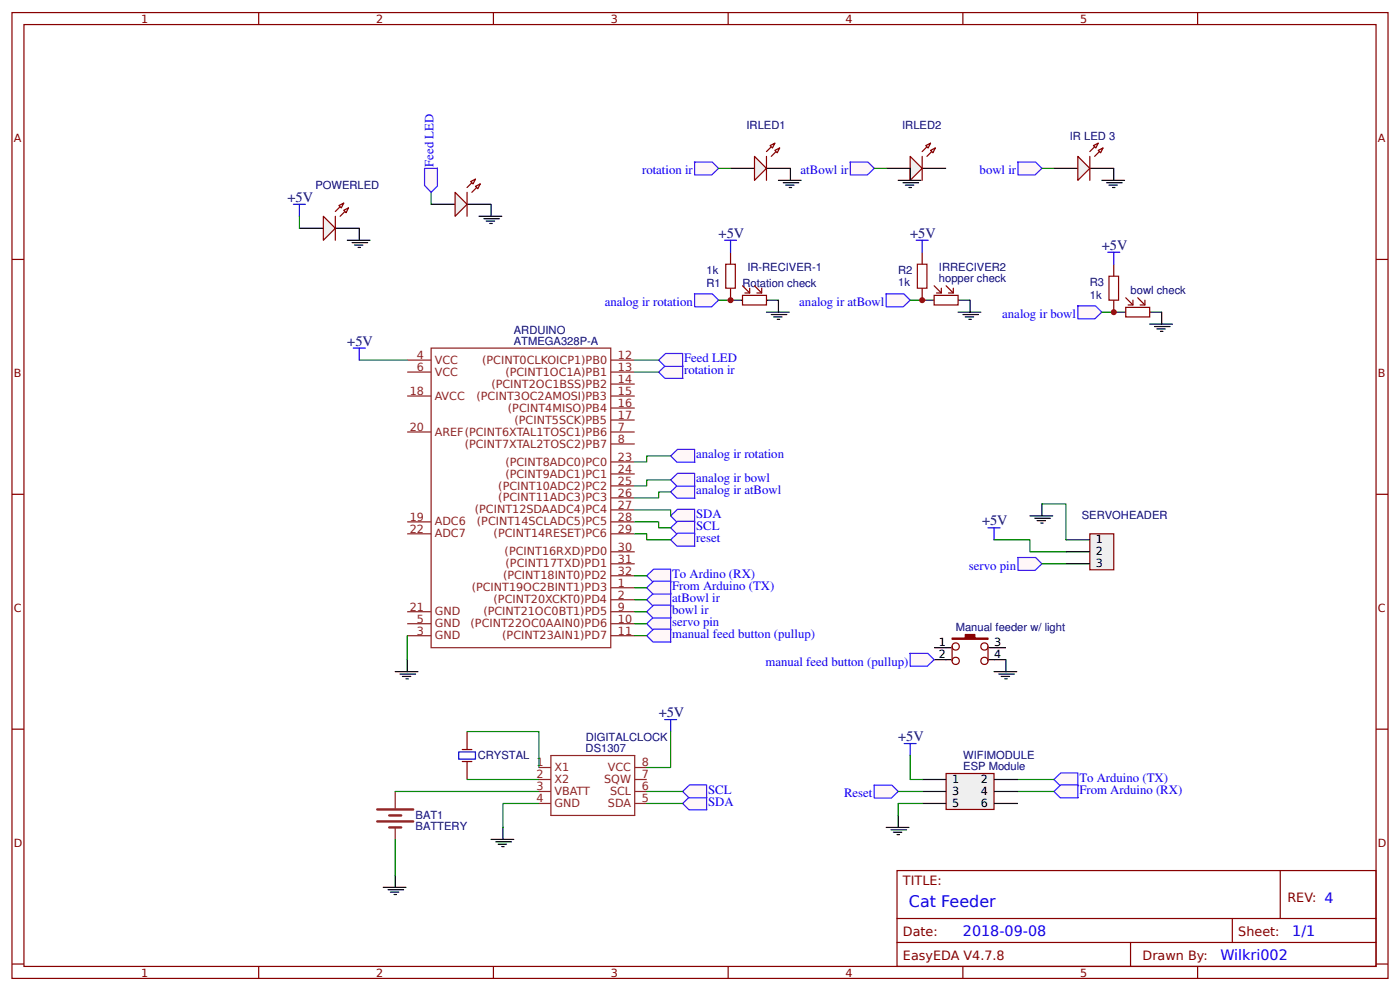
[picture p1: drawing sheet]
<svg xmlns="http://www.w3.org/2000/svg" width="309mm" height="219mm" viewBox="0 0 309 219" stroke-linecap="round" stroke-linejoin="round" font-family="sans-serif">
<g fill="none" stroke="#800" stroke-width=".26">
<path d="M2.6 2.8h304.1v213.2h-304.1zM5.3 5.4h298.7v208h-298.7zM57.1 2.8v2.6M109 2.8v2.6M160.9 2.8v2.6M212.7 2.8v2.6M264.6 2.8v2.6M2.6 57.3h2.7M304 57.3h2.7M2.6 109.1h2.7M304 109.1h2.7M2.6 161h2.7"/>
<path d="M304 161h2.7M198.2 192.2h105.8v21.2h-105.8zM282.8 192.2v10.6M2.6 212.9h2.7M57.1 213.4v2.6M109 213.4v2.6M160.9 213.4v2.6M198.2 202.8h105.8M198.2 208.1h105.8M212.7 213.4v2.6M249.8 208.1v5.3M264.6 213.4v2.6"/>
<path d="M272.3 202.8v5.3M304 212.9h2.7"/>
</g>
<g fill="none" stroke="#8d2323" stroke-width=".26">
<path d="M90 79.5h5.2M95.2 76.9h39.7v66.1h-39.7zM134.9 79.5h5.3M90 82.2h5.2M90 95.4h5.2M90 87.4h5.2M134.9 82.2h5.3M134.9 95.4h5.3M134.9 98h5.3M134.9 84.8h5.3M134.9 87.4h5.3M134.9 90.1h5.3"/>
<path d="M134.9 92.7h5.3M90 117.9h5.2M90 115.2h5.2M134.9 117.9h5.3M134.9 102h5.3M134.9 104.6h5.3M134.9 107.3h5.3M134.9 109.9h5.3M134.9 112.6h5.3M134.9 115.2h5.3M90 137.7h5.2M90 135.1h5.2"/>
<path d="M134.9 129.8h5.3M134.9 132.4h5.3M134.9 137.7h5.3M134.9 135.1h5.3M134.9 121.8h5.3M134.9 124.5h5.3M134.9 127.1h5.3M90 140.4h5.2M134.9 140.4h5.3"/>
</g>
<path d="M79.4 79.5h10.6M90 140.4v5.3" fill="none" stroke="#080" stroke-width=".26"/>
<path d="M78.1 76.9h2.6M79.4 76.9v2.6" fill="none" stroke="#00f" stroke-width=".26"/>
<path d="M161.4 37.2h5.3M169.3 37.2h5.3M87.3 148.3h5M88.4 148.8h3.4M88.9 149.4h1.9M89.7 149.9h.5M90 145.7v2.6" fill="none" stroke="#000" stroke-width=".26"/>
<path d="M166.7 34.5l2.6 2.7-2.6 2.6z" fill="#efefef" stroke="#800" stroke-width=".26"/>
<path d="M171.2 31.6l-1.9 1.9M172.2 32.7l-1.8 1.8" fill="none" stroke="#800" stroke-width=".26"/>
<g fill="#efefef" stroke="#800" stroke-width=".26">
<path d="M171.2 33.2l1-.5-.5 1z"/>
<path d="M170.1 32.1l1.1-.5-.5 1.1z"/>
</g>
<path d="M169.3 34.5v5.3" fill="none" stroke="#800" stroke-width=".26"/>
<path d="M195.8 37.2h5.3M203.7 37.2h5.3" fill="none" stroke="#000" stroke-width=".26"/>
<path d="M201.1 34.5l2.6 2.7-2.6 2.6z" fill="#efefef" stroke="#800" stroke-width=".26"/>
<path d="M205.6 31.6l-1.9 1.9M206.6 32.7l-1.8 1.8" fill="none" stroke="#800" stroke-width=".26"/>
<g fill="#efefef" stroke="#800" stroke-width=".26">
<path d="M205.6 33.2l1-.5-.5 1z"/>
<path d="M204.5 32.1l1.1-.5-.5 1.1z"/>
</g>
<path d="M203.7 34.5v5.3" fill="none" stroke="#800" stroke-width=".26"/>
<path d="M232.8 37.2h5.3M240.8 37.2h5.3" fill="none" stroke="#000" stroke-width=".26"/>
<path d="M238.1 34.5l2.7 2.7-2.7 2.6z" fill="#efefef" stroke="#800" stroke-width=".26"/>
<path d="M242.6 31.6l-1.8 1.9M243.7 32.7l-1.9 1.8" fill="none" stroke="#800" stroke-width=".26"/>
<g fill="#efefef" stroke="#800" stroke-width=".26">
<path d="M242.6 33.2l1.1-.5-.5 1z"/>
<path d="M241.6 32.1l1-.5-.5 1.1z"/>
</g>
<path d="M240.8 34.5v5.3" fill="none" stroke="#800" stroke-width=".26"/>
<path d="M66.1 50.4h5.3M74.1 50.4h5.3" fill="none" stroke="#000" stroke-width=".26"/>
<path d="M71.4 47.8l2.7 2.6-2.7 2.6z" fill="#efefef" stroke="#800" stroke-width=".26"/>
<path d="M75.9 44.8l-1.8 1.9M77 45.9l-1.9 1.9" fill="none" stroke="#800" stroke-width=".26"/>
<g fill="#efefef" stroke="#800" stroke-width=".26">
<path d="M75.9 46.4l1.1-.5-.5 1.1z"/>
<path d="M74.9 45.4l1-.6-.5 1.1z"/>
</g>
<g fill="none" stroke="#800" stroke-width=".26">
<path d="M74.1 47.8v5.2M161.4 55.7v2.6M203.7 55.7v2.6M246.1 58.3v2.7M161.4 63.6v2.7M164 65.2h5.3v2.1h-5.3zM164 63.1l1.6 1.6M165.6 63.6v1.1h-1M166.7 63.1l1.6 1.6M168.3 63.6v1.1h-1.1M203.7 63.6v2.7M206.4 65.2h5.3v2.1h-5.3z"/>
<path d="M206.4 63.1l1.6 1.6M208 63.6v1.1h-1.1M209 63.1l1.6 1.6M210.6 63.6v1.1h-1.1M246.1 66.3v2.6M248.7 67.9h5.3v2.1h-5.3zM248.7 65.7l1.6 1.6M250.3 66.3v1h-1.1M251.4 65.7l1.5 1.6M252.9 66.3v1h-1"/>
</g>
<g fill="none" stroke="#000" stroke-width=".26">
<path d="M76.7 53h5.1M77.8 53.6h3.4M78.3 54.1h1.9M79.1 54.6h.5M79.4 50.4v2.6M161.4 66.3h2.6M169.3 66.3h2.7v2.6M169.3 68.9h5.1M170.4 69.5h3.4M170.9 70h1.9M171.7 70.5h.5M203.7 66.3h2.7"/>
<path d="M211.7 66.3h2.6v2.6M211.7 68.9h5M212.7 69.5h3.5M213.3 70h1.8M214 70.5h.6M246.1 68.9h2.6M254 68.9h2.6v2.7M254 71.6h5M255.1 72.1h3.4M255.6 72.6h1.8M256.4 73.2h.5"/>
</g>
<path d="M64.8 45.1h2.7M66.1 45.1v2.7M160.1 53h2.6M161.4 53v2.7M202.4 53h2.7M203.7 53v2.7M244.7 55.7h2.7M246.1 55.7v2.6" fill="none" stroke="#00f" stroke-width=".26"/>
<path d="M160.3 58.3h2.2v5.3h-2.2zM202.7 58.3h2.1v5.3h-2.1zM245 61h2.1v5.3h-2.1z" fill="none" stroke="#a00000" stroke-width=".26"/>
<path d="M240.8 117.9h5.3v7.9h-5.3z" fill="#efefef" stroke="#800" stroke-width=".26"/>
<path d="M235.5 119.2h5.3M235.5 124.5h5.3M235.5 121.8h5.3M206.4 143h3.7M206.4 145.7h3.7M218.5 143h3.7M218.5 145.7h3.7" fill="none" stroke="#000" stroke-width=".26"/>
<path d="M210.3 140.9h3v-.8h2.1v.8h2.9v.3h-8z" fill="#800" stroke="#800" stroke-width=".26"/>
<g fill="none" stroke="#800" stroke-width=".26">
<path d="M210.3 142.7v3.2M218.3 142.7v3.2"/>
<circle cx="211.1" cy="142.7" r=".8"/>
<circle cx="211.1" cy="145.9" r=".8"/>
<circle cx="217.5" cy="145.9" r=".8"/>
<circle cx="217.5" cy="142.7" r=".8"/>
</g>
<g fill="#fff7f8" stroke="#430aff" stroke-width=".26">
<path d="M142.9 137.7l1.5-1.4h3.8v2.8h-3.9z"/>
<path d="M224.8 123.1h4l1.4 1.4-1.5 1.4h-3.8z"/>
</g>
<g fill="none" stroke="#000" stroke-width=".26">
<path d="M172 39.8h5M174.6 37.2v2.6M198.4 39.8h5.1M201.1 37.2v2.6M243.4 39.8h5M246.1 37.2v2.6M173 40.3h3.5M173.6 40.9h1.8M174.4 41.4h.5M199.5 40.3h3.4M200 40.9h1.9M200.8 41.4h.5"/>
<path d="M244.5 40.3h3.4M245 40.9h1.9M245.8 41.4h.5"/>
</g>
<g fill="#fff7f8" stroke="#430aff" stroke-width=".26">
<path d="M153.4 35.8h4l1.3 1.4-1.5 1.4h-3.7z"/>
<path d="M187.8 35.8h4l1.3 1.4-1.5 1.4h-3.7z"/>
<path d="M224.8 35.8h4l1.4 1.4-1.5 1.4h-3.8z"/>
<path d="M145.5 82.2l1.5-1.5h3.8l.1 2.8h-4z"/>
<path d="M142.9 132.4l1.5-1.4h3.8v2.8h-3.9z"/>
<path d="M142.9 135.1l1.5-1.5h3.8v2.9h-3.9z"/>
<path d="M148.2 100.7l1.5-1.5h3.8v2.9h-3.9z"/>
<path d="M148.2 108.6l1.5-1.4h3.8v2.8h-3.9z"/>
<path d="M148.2 106l1.5-1.5h3.8v2.9h-3.9z"/>
<path d="M153.4 64.9h4l1.3 1.4-1.5 1.4h-3.7z"/>
<path d="M195.7 64.9h4l1.4 1.4-1.5 1.4h-3.8z"/>
<path d="M238.1 67.5h3.9l1.4 1.4-1.5 1.5h-3.8z"/>
<path d="M142.9 140.4l1.5-1.5h3.8v2.9h-3.9z"/>
</g>
<path d="M219.6 148.3h5M220.7 148.8h3.4M221.2 149.4h1.8M222 149.9h.5M222.2 145.7v2.6" fill="none" stroke="#000" stroke-width=".26"/>
<path d="M201 144.3h4l1.4 1.4-1.5 1.4h-3.8z" fill="#fff7f8" stroke="#430aff" stroke-width=".26"/>
<path d="M218.3 116.5h2.6M219.6 116.5v2.7M146.8 158.9h2.7M148.2 158.9v2.6" fill="none" stroke="#00f" stroke-width=".26"/>
<path d="M227.5 113.9h5.1M228.6 114.4h3.4M229.1 115h1.9M229.9 115.5h.6M230.2 111.3v2.6M108.5 185.3h5M109.5 185.9h3.5M110.1 186.4h1.8M110.9 186.9h.5M111.1 182.7v2.6" fill="none" stroke="#000" stroke-width=".26"/>
<g fill="none" stroke="#080" stroke-width=".26">
<path d="M158.7 37.2h2.7M193.1 37.2h2.7M230.2 37.2h2.6M158.7 66.3h2.7M201.1 66.3h2.6M243.4 68.9h2.7M219.6 119.2h7.9v2.6h8M230.2 111.3h5.3v7.9M230.2 124.5h5.3M103.2 161.5h15.9v8M103.2 172.1h15.9M119.1 177.4h-8v5.3"/>
<path d="M148.2 161.5v8h-5.3"/>
</g>
<path d="M119.1 169.5h2.6M119.1 172.1h2.6M119.1 174.8h2.6M119.1 177.4h2.6M121.7 166.8h18.5v13.2h-18.5zM140.2 169.5h2.7M140.2 172.1h2.7M140.2 174.8h2.7M140.2 177.4h2.7" fill="none" stroke="#8d2323" stroke-width=".26"/>
<path d="M101.3 166h3.7v1.6h-3.6z" fill="none" stroke="#00c" stroke-width=".26"/>
<path d="M102.1 165.5h2.1M102.1 168.1h2.1M103.2 161.5v4M103.2 168.1v4" fill="none" stroke="#800" stroke-width=".26"/>
<g fill="#fff7f8" stroke="#430aff" stroke-width=".26">
<path d="M150.8 177.4l1.5-1.5h3.8l.1 2.9h-4z"/>
<path d="M150.8 174.8l1.5-1.5h3.8l.1 2.8h-4z"/>
<path d="M148.2 113.9l1.5-1.5h3.8v2.9h-3.9z"/>
<path d="M148.2 116.5l1.5-1.4h3.8v2.8h-3.9z"/>
</g>
<path d="M140.2 112.6h8v1.3M140.2 115.2h5.3v1.3h2.7" fill="none" stroke="#080" stroke-width=".26"/>
<path d="M148.2 119.2l1.5-1.5h3.8v2.9h-3.9z" fill="#fff7f8" stroke="#430aff" stroke-width=".26"/>
<path d="M140.2 117.9h2.7v1.3h5.3M87.3 174.8h31.8M142.9 174.8h7.9M142.9 177.4h7.9M87.3 185.3v8" fill="none" stroke="#080" stroke-width=".26"/>
<path d="M83.3 178.7h8M83.3 181.4h8M86 180h2.6M86 182.7h2.6" fill="none" stroke="#8d2323" stroke-width=".53"/>
<path d="M87.3 174.8v3.7M87.3 182.7v2.6" fill="none" stroke="#8d2323" stroke-width=".26"/>
<path d="M84.7 195.9h5M85.7 196.5h3.5M86.3 197h1.8M87 197.5h.6M87.3 193.3v2.6" fill="none" stroke="#000" stroke-width=".26"/>
<path d="M209 170.8h10.6v7.9h-10.6z" fill="#efefef" stroke="#800" stroke-width=".26"/>
<path d="M203.7 172.1h5.3M203.7 174.8h5.3M203.7 177.4h5.3M219.6 172.1h5.3M219.6 174.8h5.3M219.6 177.4h5.3M195.8 182.7h5M196.8 183.2h3.5M197.4 183.8h1.8M198.2 184.3h.5M198.4 180v2.7" fill="none" stroke="#000" stroke-width=".26"/>
<path d="M199.8 164.2h2.6M201.1 164.2v2.6" fill="none" stroke="#00f" stroke-width=".26"/>
<path d="M201.1 166.8v5.3h2.6M203.7 177.4h-5.3v2.6" fill="none" stroke="#080" stroke-width=".26"/>
<path d="M193.1 173.4h3.9l1.4 1.4-1.5 1.4h-3.8z" fill="#fff7f8" stroke="#430aff" stroke-width=".26"/>
<path d="M198.4 174.8h5.3" fill="none" stroke="#080" stroke-width=".26"/>
<g fill="#fff7f8" stroke="#430aff" stroke-width=".26">
<path d="M232.8 172.1l1.6-1.4h3.7l.1 2.8h-4z"/>
<path d="M232.8 174.8l1.6-1.5h3.7l.1 2.8h-4z"/>
</g>
<path d="M224.9 172.1h7.9M224.9 174.8h7.9" fill="none" stroke="#080" stroke-width=".26"/>
<g fill="#fff7f8" stroke="#430aff" stroke-width=".26">
<path d="M142.9 127.1l1.5-1.4h3.8v2.8h-3.9z"/>
<path d="M142.9 129.8l1.5-1.5h3.8v2.9h-3.9z"/>
</g>
<path d="M66.1 47.8v2.6M95.2 42.5v2.6M148.2 100.7h-5.3v1.3h-2.7M148.2 106h-5.3v1.3h-2.7M148.2 108.6h-2.7v1.3h-5.3M140.2 127.1h2.7M140.2 129.8h2.7" fill="none" stroke="#080" stroke-width=".26"/>
<path d="M95.2 45.1h5.3M103.2 45.1h5.3v2.7M105.8 47.8h5.1M106.9 48.3h3.4M107.4 48.8h1.9M108.2 49.3h.5" fill="none" stroke="#000" stroke-width=".26"/>
<path d="M100.5 42.5l2.7 2.6-2.7 2.7z" fill="#efefef" stroke="#800" stroke-width=".26"/>
<path d="M105 39.6l-1.8 1.8M106.1 40.6l-1.9 1.9" fill="none" stroke="#800" stroke-width=".26"/>
<g fill="#efefef" stroke="#800" stroke-width=".26">
<path d="M105 41.1l1.1-.5-.5 1.1z"/>
<path d="M104 40.1l1-.5-.5 1z"/>
</g>
<path d="M103.2 42.5v5.3" fill="none" stroke="#800" stroke-width=".26"/>
<path d="M93.8 37.2l2.8-.1v4l-1.4 1.4-1.4-1.6z" fill="#fff7f8" stroke="#430aff" stroke-width=".26"/>
<path d="M140.2 132.4h2.7M140.2 135.1h2.7M140.2 137.7h2.7M140.2 140.4h2.7" fill="none" stroke="#080" stroke-width=".26"/>
<path d="M145.5 79.5l1.5-1.4h3.8l.1 2.8h-4z" fill="#fff7f8" stroke="#430aff" stroke-width=".26"/>
<path d="M140.2 79.5h5.3M140.2 82.2h5.3" fill="none" stroke="#080" stroke-width=".26"/>
<g fill="#c00">
<circle cx="246.1" cy="68.9" r=".66"/>
<circle cx="203.7" cy="66.3" r=".66"/>
<circle cx="161.4" cy="66.3" r=".66"/>
</g>
<text font-size="3.5" fill="#00f" x="200.8" y="200.2">Cat Feeder</text>
<g font-size="3.2" fill="#000080">
<text x="63.5" y="44.6">+5V</text>
<text x="158.7" y="52.5">+5V</text>
<text x="201.1" y="52.5">+5V</text>
<text x="243.4" y="55.2">+5V</text>
<text x="76.7" y="76.3">+5V</text>
<text x="217" y="116">+5V</text>
<text x="145.5" y="158.4">+5V</text>
<text x="198.4" y="163.6">+5V</text>
</g>
<g font-size="3.2" fill="#00f">
<text x="212.7" y="206.8">2018-09-08</text>
<text x="285.5" y="206.8">1/1</text>
<text x="269.6" y="212.1">Wilkri002</text>
</g>
<g font-size="2.8" fill="#00f">
<text x="95.8" y="36.8" transform="rotate(-90 95.8 36.8)">Feed LED</text>
<text x="141.9" y="38.5">rotation ir</text>
<text x="176.9" y="38.5">atBowl ir</text>
<text x="216.4" y="38.5">bowl ir</text>
<text x="133.6" y="67.6">analog ir rotation</text>
<text x="176.6" y="67.6">analog ir atBowl</text>
<text x="221.4" y="70.3">analog ir bowl</text>
<text x="151.1" y="82.7">rotation ir</text>
<text x="151.1" y="80">Feed LED</text>
<text x="153.8" y="101.2">analog ir rotation</text>
<text x="153.8" y="106.5">analog ir bowl</text>
<text x="153.8" y="109.1">analog ir atBowl</text>
<text x="153.8" y="114.4">SDA</text>
<text x="153.8" y="117.1">SCL</text>
<text x="153.8" y="119.7">reset</text>
<text x="214.1" y="125.8">servo pin</text>
<text x="148.5" y="127.7">To Ardino (RX)</text>
<text x="148.5" y="130.3">From Arduino (TX)</text>
<text x="148.5" y="133">atBowl ir</text>
<text x="148.5" y="135.6">bowl ir</text>
<text x="148.5" y="138.2">servo pin</text>
<text x="148.5" y="140.9">manual feed button (pullup)</text>
<text x="169.1" y="147">manual feed button (pullup)</text>
<text x="238.5" y="172.6">To Arduino (TX)</text>
<text x="156.4" y="177.9">SDA</text>
<text x="156.4" y="175.3">SCL</text>
<text x="186.5" y="176.1">Reset</text>
<text x="238.5" y="175.3">From Arduino (RX)</text>
</g>
<g font-size="2.8" fill="#800">
<text x="199.5" y="195.4">TITLE:</text>
<text x="284.4" y="199.1">REV: 4</text>
<text x="199.5" y="206.8">Date:</text>
<text x="273.6" y="206.8">Sheet:</text>
<text x="199.5" y="212.1">EasyEDA V4.7.8</text>
<text x="252.4" y="212.1">Drawn By:</text>
</g>
<g font-size="2.5" fill="#800">
<text x="31.2" y="5">1</text>
<text x="83.1" y="5">2</text>
<text x="134.9" y="5">3</text>
<text x="186.8" y="5">4</text>
<text x="238.7" y="5">5</text>
<text x="3" y="31.4">A</text>
<text x="304.4" y="31.4">A</text>
<text x="3" y="83.2">B</text>
<text x="304.4" y="83.2">B</text>
<text x="3" y="135.1">C</text>
<text x="304.4" y="135.1">C</text>
<text x="3" y="186.9">D</text>
<text x="304.4" y="186.9">D</text>
<text x="31.2" y="215.6">1</text>
<text x="83.1" y="215.6">2</text>
<text x="134.9" y="215.6">3</text>
<text x="186.8" y="215.6">4</text>
<text x="238.7" y="215.6">5</text>
</g>
<g font-size="2.5" fill="#000080">
<text x="164.9" y="28.4">IRLED1</text>
<text x="199.3" y="28.4">IRLED2</text>
<text x="236.4" y="30.8">IR LED 3</text>
<text x="69.7" y="41.7">POWERLED</text>
<text x="165.1" y="59.9">IR-RECIVER-1</text>
<text x="207.4" y="59.9">IRRECIVER2</text>
<text x="156.1" y="60.5">1k</text>
<text x="156.1" y="63.4">R1</text>
<text x="164" y="63.4">Rotation check</text>
<text x="198.4" y="63.1">1k</text>
<text x="198.4" y="60.5">R2</text>
<text x="207.4" y="62.3">hopper check</text>
<text x="240.8" y="63.1">R3</text>
<text x="249.8" y="65">bowl check</text>
<text x="240.8" y="66">1k</text>
<text x="113.5" y="76.1">ATMEGA328P-A</text>
<text x="113.5" y="73.7">ARDUINO</text>
<text x="239" y="114.7">SERVOHEADER</text>
<text x="211.2" y="139.3">Manual feeder w/ light</text>
<text x="105.6" y="167.7">CRYSTAL</text>
<text x="129.4" y="166">DS1307</text>
<text x="129.4" y="163.6">DIGITALCLOCK</text>
<text x="212.8" y="167.6">WIFIMODULE</text>
<text x="212.8" y="170">ESP Module</text>
<text x="91.8" y="183.3">BATTERY</text>
<text x="91.8" y="180.9">BAT1</text>
</g>
<g font-size="2.5" fill="#8d2323">
<text x="92.1" y="79.2">4</text>
<text x="92.1" y="81.9">6</text>
<text x="96" y="80.3">VCC</text>
<text x="96" y="82.9">VCC</text>
<text x="106.5" y="80.3">(PCINT0CLKOICP1)PB0</text>
<text x="111.7" y="82.9">(PCINT1OC1A)PB1</text>
<text x="136.5" y="79.2">12</text>
<text x="136.5" y="81.9">13</text>
<text x="90.5" y="87.2">18</text>
<text x="96" y="88.2">AVCC</text>
<text x="105.3" y="88.2">(PCINT3OC2AMOSI)PB3</text>
<text x="108.6" y="85.6">(PCINT2OC1BSS)PB2</text>
<text x="136.5" y="84.5">14</text>
<text x="136.5" y="87.2">15</text>
<text x="136.5" y="89.8">16</text>
<text x="90.5" y="95.1">20</text>
<text x="112.2" y="90.9">(PCINT4MISO)PB4</text>
<text x="113.7" y="93.5">(PCINT5SCK)PB5</text>
<text x="136.5" y="95.1">7</text>
<text x="136.5" y="92.5">17</text>
<text x="96" y="96.2">AREF(PCINT6XTAL1TOSC1)PB6</text>
<text x="102.7" y="98.8">(PCINT7XTAL2TOSC2)PB7</text>
<text x="136.5" y="97.8">8</text>
<text x="136.5" y="101.7">23</text>
<text x="111.7" y="102.8">(PCINT8ADC0)PC0</text>
<text x="111.7" y="105.4">(PCINT9ADC1)PC1</text>
<text x="136.5" y="104.4">24</text>
<text x="136.5" y="107">25</text>
<text x="104.9" y="113.4">(PCINT12SDAADC4)PC4</text>
<text x="110.1" y="108.1">(PCINT10ADC2)PC2</text>
<text x="110.1" y="110.7">(PCINT11ADC3)PC3</text>
<text x="136.5" y="109.7">26</text>
<text x="136.5" y="112.3">27</text>
<text x="90.5" y="117.6">22</text>
<text x="90.5" y="115">19</text>
<text x="96" y="118.7">ADC7</text>
<text x="96" y="116">ADC6</text>
<text x="105.4" y="116">(PCINT14SCLADC5)PC5</text>
<text x="109.1" y="118.7">(PCINT14RESET)PC6</text>
<text x="136.5" y="115">28</text>
<text x="136.5" y="117.6">29</text>
<text x="111.5" y="122.6">(PCINT16RXD)PD0</text>
<text x="111.7" y="125.3">(PCINT17TXD)PD1</text>
<text x="136.5" y="121.6">30</text>
<text x="136.5" y="124.2">31</text>
<text x="104.2" y="130.6">(PCINT19OC2BINT1)PD3</text>
<text x="111.1" y="127.9">(PCINT18INT0)PD2</text>
<text x="136.5" y="129.5">1</text>
<text x="136.5" y="126.9">32</text>
<text x="90.5" y="134.8">21</text>
<text x="92.1" y="137.5">5</text>
<text x="96" y="135.9">GND</text>
<text x="106.8" y="135.9">(PCINT21OC0BT1)PD5</text>
<text x="109.1" y="133.2">(PCINT20XCKT0)PD4</text>
<text x="136.5" y="132.2">2</text>
<text x="136.5" y="134.8">9</text>
<text x="136.5" y="137.5">10</text>
<text x="92.1" y="140.1">3</text>
<text x="96" y="141.2">GND</text>
<text x="96" y="138.5">GND</text>
<text x="104" y="138.5">(PCINT22OC0AAIN0)PD6</text>
<text x="111" y="141.2">(PCINT23AIN1)PD7</text>
<text x="136.5" y="140.1">11</text>
<text x="118.5" y="169.2">1</text>
<text x="118.5" y="171.8">2</text>
<text x="122.5" y="170.3">X1</text>
<text x="122.5" y="172.9">X2</text>
<text x="133.5" y="172.9">SQW</text>
<text x="134.3" y="170.3">VCC</text>
<text x="141.8" y="171.8">7</text>
<text x="141.8" y="169.2">8</text>
<text x="118.5" y="174.5">3</text>
<text x="118.5" y="177.1">4</text>
<text x="122.5" y="175.6">VBATT</text>
<text x="122.5" y="178.2">GND</text>
<text x="134.3" y="178.2">SDA</text>
<text x="134.8" y="175.6">SCL</text>
<text x="141.8" y="177.1">5</text>
<text x="141.8" y="174.5">6</text>
</g>
<g font-size="2.5">
<text x="242.1" y="120">1</text>
<text x="242.1" y="125.3">3</text>
<text x="242.1" y="122.6">2</text>
<text x="207.4" y="142.7">1</text>
<text x="219.6" y="142.7">3</text>
<text x="207.4" y="145.4">2</text>
<text x="219.6" y="145.4">4</text>
<text x="210.3" y="172.9">1</text>
<text x="216.7" y="172.9">2</text>
<text x="210.3" y="175.6">3</text>
<text x="210.3" y="178.2">5</text>
<text x="216.7" y="175.6">4</text>
<text x="216.7" y="178.2">6</text>
</g>
</svg>
